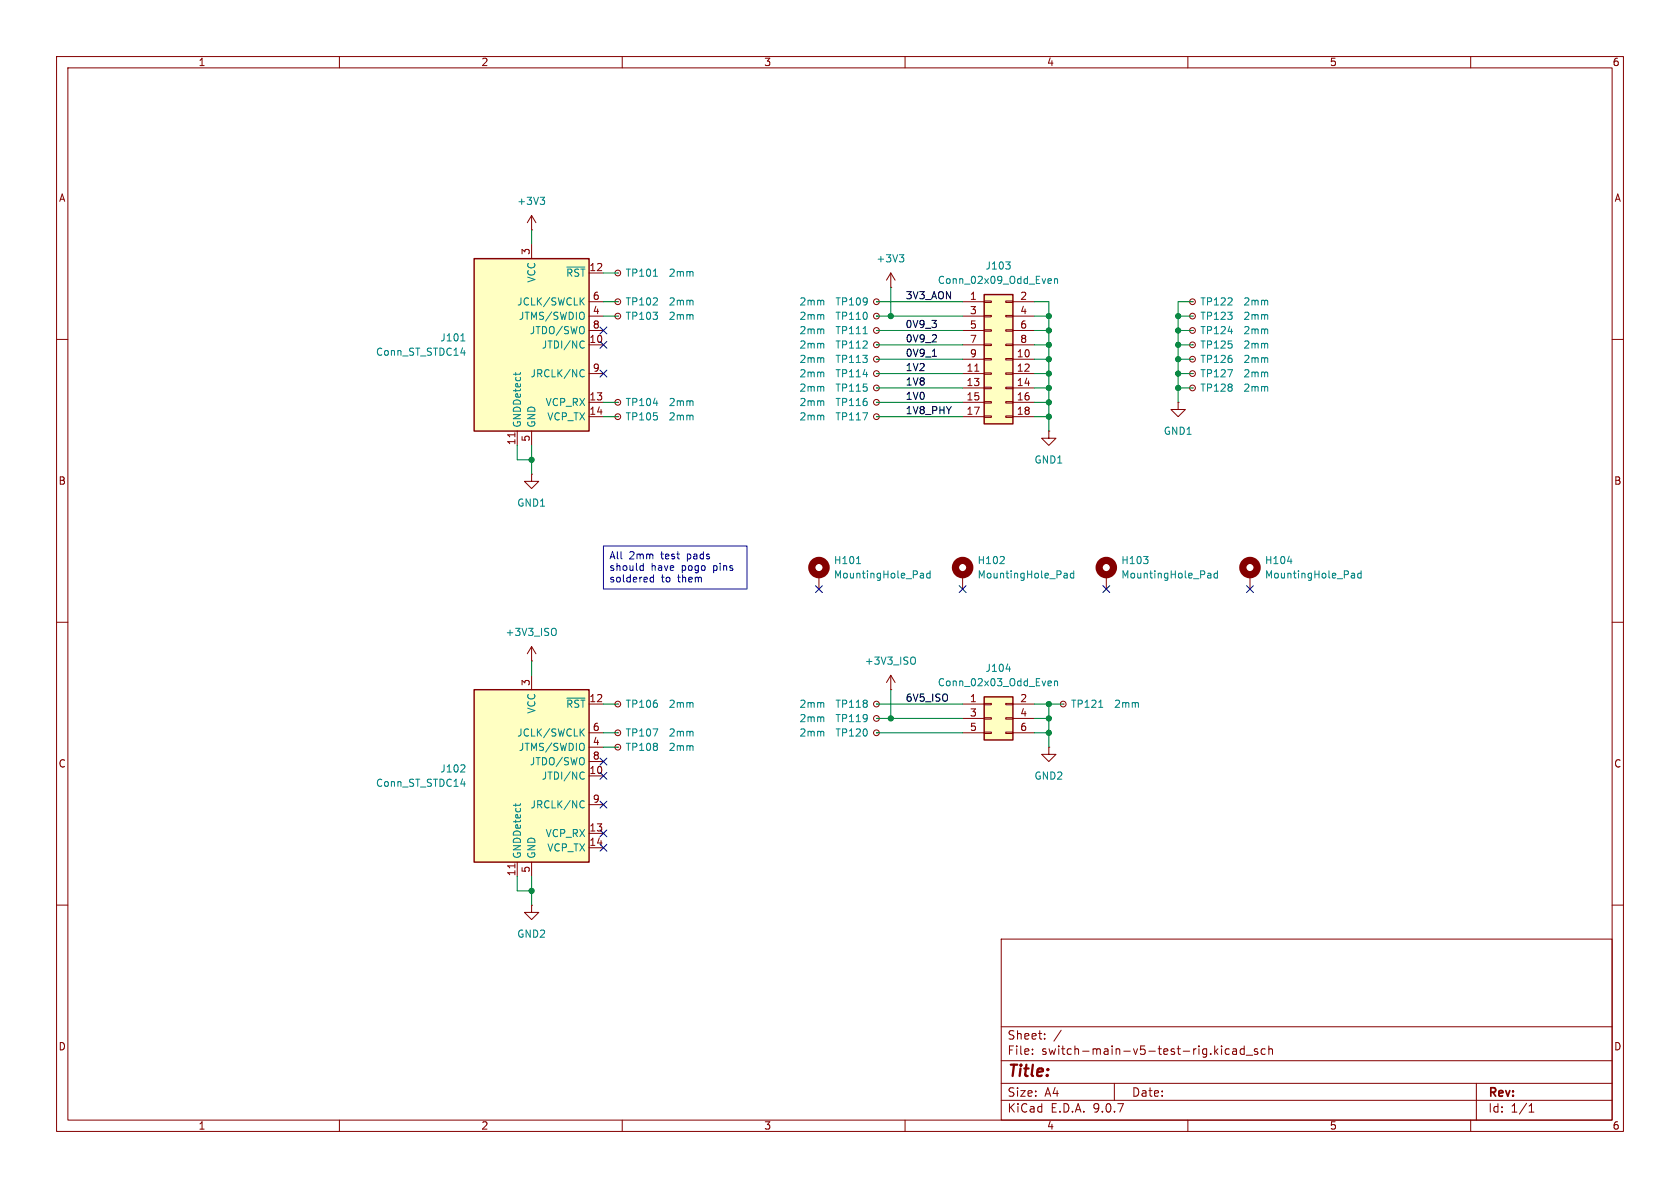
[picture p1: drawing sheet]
<svg xmlns="http://www.w3.org/2000/svg" width="297mm" height="210mm" viewBox="0 0 297 210" stroke-linecap="round" stroke-linejoin="round" font-family="sans-serif">
<path d="M0 0h297v210h-297z" fill="#fff" stroke="#fff" stroke-width=".18"/>
<g fill="none" stroke="#840000" stroke-width=".18">
<path d="M10 10h277v190h-277zM12 12h273v186h-273zM60 10v2M110 10v2M160 10v2M210 10v2M260 10v2M154.9 53.3h.1M154.9 58.4h.1M154.9 55.9h.1M210.8 58.4h.1M10 60h2"/>
<path d="M154.9 61h.1M154.9 63.5h.1M210.8 61h.1M285 60h2M10 110h2M144.8 101.6v2.5M195.6 101.6v2.5M285 110h2M154.9 129.5h.1M10 160h2M177 166h108v32h-108zM285 160h2"/>
<path d="M60 198v2M110 198v2M160 198v2M177 194.5h108M177 191.5h108M177 187.5h108M177 181.5h108M182.5 186.3v.1M182.5 185.5v.1M184.7 183.6v.1M184.7 182.8v.1M187.6 182.1l-1.3 2"/>
<path d="M197 191.5v3M210 198v2M216 184.9v.1M216 185.4v1M217.3 185.5l-.4-.1-.3 .3v.4l.1 .2h.6M218 185.5h.5l.1 .9M218.6 185.8h-.5a.29 .29 0 0 0-.2 .3 .29 .29 0 0 0 .2 .3l.5-.1M220 185.5l-.5-.1-.3 .3v.4l.2 .2h.6M220 184.9v1.5M220.3 186.5h1.2M222.3 185.5l-.3-.1-.3 .2 .1 .2 .5 .2v.3h-.6M223.7 185.5l-.5-.1-.2 .3v.4l.1 .2h.6"/>
<path d="M224.3 185.5l.2-.1 .4 .1 .1 .9M224.3 184.9v1.5M260 198v2M261 191.5v6.5M270.3 196.6h.9M270.3 195.5l.4-.4v1.5"/>
<circle cx="154.9" cy="53.3" r=".51"/>
<circle cx="154.9" cy="58.4" r=".51"/>
<circle cx="154.9" cy="55.9" r=".51"/>
<circle cx="210.8" cy="58.4" r=".51"/>
<circle cx="154.9" cy="61" r=".51"/>
<circle cx="154.9" cy="63.5" r=".51"/>
<circle cx="210.8" cy="61" r=".51"/>
<circle cx="154.9" cy="129.5" r=".51"/>
</g>
<g fill="none" stroke="#840000" stroke-width="1.3">
<circle cx="144.8" cy="100.3" r="1.27"/>
<circle cx="195.6" cy="100.3" r="1.27"/>
</g>
<g fill="none" stroke="#008484" stroke-width=".18">
<path d="M152.6 59h.7M217.1 58.6h.8M151.4 99.6h.7M202.2 98.4h.7l-.4 .5M202.9 99v.5M162.9 101.3l.3 .1 .1 .8M163.3 102.1l-.4 .1M163.3 101.6l-.4 .1M164.4 101.4l-.3-.1-.3 .3 .1 .5h.5M164.4 100.9v1.3M213.7 101.3h.2l.2 .2v.7M214.1 102.1l-.4 .1"/>
<path d="M214.1 101.6l-.4 .1M215.2 101.4l-.3-.1-.3 .3 .1 .5h.5M215.2 100.9v1.3"/>
</g>
<path d="M174 52.1h5.1v22.8h-5.1z" fill="#ffffc2"/>
<path d="M174 52.1h5.1v22.8h-5.1z" fill="none" stroke="#840000" stroke-width=".25"/>
<g fill="none" stroke="#840000" stroke-width=".18">
<path d="M94 38.1l-.8 1.3M94 38.1l.7 1.3M94 38.1v2.5M94 40.6h.1M109.2 55.9h.1M109.2 48.3h.1M109.2 53.3h.1M157.5 50.8h.1M157.5 48.3l-.8 1.2M157.5 48.3l.7 1.2M157.5 48.3v2.5M170.2 53.3h3.8"/>
<path d="M170.2 55.9h3.8M170.2 58.4h3.8M174 53.2h1.3v.3h-1.3zM174 55.8h1.3v.2h-1.3zM174 58.3h1.3v.2h-1.3zM177.8 53.2h1.3v.3h-1.3zM177.8 55.8h1.3v.2h-1.3zM177.8 58.3h1.3v.2h-1.3zM179.1 53.3h3.8M179.1 55.9h3.8M179.1 58.4h3.8M210.8 53.3h.1"/>
<path d="M210.8 55.9h.1M109.2 73.7h.1M154.9 71.1h.1M154.9 66h.1M154.9 68.6h.1M154.9 73.7h.1M170.2 61h3.8M170.2 63.5h3.8M170.2 66h3.8M170.2 68.6h3.8M170.2 71.1h3.8M170.2 73.7h3.8"/>
<path d="M172.3 65.6h.8M174 60.8h1.3v.3h-1.3zM174 63.4h1.3v.2h-1.3zM174 65.9h1.3v.3h-1.3zM174 68.5h1.3v.2h-1.3zM174 71h1.3v.2h-1.3zM174 73.5h1.3v.3h-1.3zM177.8 60.8h1.3v.3h-1.3zM177.8 63.4h1.3v.2h-1.3zM177.8 65.9h1.3v.3h-1.3zM177.8 68.5h1.3v.2h-1.3zM177.8 71h1.3v.2h-1.3z"/>
<path d="M177.8 73.5h1.3v.3h-1.3zM179.1 61h3.8M179.1 63.5h3.8M179.1 66h3.8M179.1 68.6h3.8M179.1 71.1h3.8M179.1 73.7h3.8M185.4 76.2v1.3h1.3l-1.3 1.2-1.3-1.2h1.3M185.4 76.2h.1M208.3 71.1v1.3h1.2l-1.2 1.3-1.3-1.3h1.3M208.3 71.1h.1M210.8 63.5h.1"/>
<path d="M210.8 66h.1M210.8 68.6h.1M94 83.8v1.3h1.2l-1.2 1.3-1.3-1.3h1.3M94 83.8h.1M170.2 101.6v2.5M221 101.6v2.5M109.2 129.5h.1M185.4 132.1v1.3h1.3l-1.3 1.2-1.3-1.2h1.3M185.4 132.1h.1M188 124.5h.1"/>
<circle cx="109.2" cy="53.3" r=".51"/>
<circle cx="109.2" cy="55.9" r=".51"/>
<circle cx="109.2" cy="48.3" r=".51"/>
<circle cx="210.8" cy="55.9" r=".51"/>
<circle cx="210.8" cy="53.3" r=".51"/>
<circle cx="109.2" cy="73.7" r=".51"/>
<circle cx="154.9" cy="73.7" r=".51"/>
<circle cx="154.9" cy="71.1" r=".51"/>
<circle cx="154.9" cy="68.6" r=".51"/>
<circle cx="154.9" cy="66" r=".51"/>
<circle cx="210.8" cy="66" r=".51"/>
<circle cx="210.8" cy="68.6" r=".51"/>
<circle cx="210.8" cy="63.5" r=".51"/>
<circle cx="109.2" cy="129.5" r=".51"/>
<circle cx="188" cy="124.5" r=".51"/>
</g>
<g fill="none" stroke="#008484" stroke-width=".18">
<path d="M95.5 34.9h.8l-.4 .5M96 35.4l.3 .2v.3l-.3 .2M115.5 48.8h.7M159 45h.8l-.4 .5M159.5 45.5l.3 .3v.3l-.3 .2M177.8 46.3h.8l-.4 .5M178.5 46.8l.1 .2-.1 .5M185.5 49.3h.3l.1 .3-.6 .1M185.8 50l-.3 .1M186.4 49.4l.2-.1h.3l.1 .8M186.4 49.3v.8M152.5 73h.9l-.6 1.2"/>
<path d="M152.6 66.2h.8M217 65.3h.9l-.6 1.3M176.8 99.6h.7M177.5 98.5v.4M227.6 99.2h.8M188.3 101.3h.2l.2 .2v.7M188.7 102.1l-.4 .1M188.7 101.6l-.4 .1M189.8 101.4l-.3-.1-.3 .3 .1 .5h.5M189.8 100.9v1.3M239.1 101.3h.2l.2 .2v.7M239.5 102.1l-.4 .1"/>
<path d="M239.5 101.6l-.4 .1M240.6 101.4l-.3-.1-.3 .3 .1 .5h.5M240.6 100.9v1.3M115.4 128.8h.9l-.6 1.3M194.2 125h.8"/>
</g>
<g fill="none" stroke="#840000" stroke-width="1.3">
<circle cx="170.2" cy="100.3" r="1.27"/>
<circle cx="221" cy="100.3" r="1.27"/>
</g>
<path d="M174 123.2h5.1v7.6h-5.1z" fill="#ffffc2"/>
<path d="M174 123.2h5.1v7.6h-5.1z" fill="none" stroke="#840000" stroke-width=".25"/>
<g fill="none" stroke="#840000" stroke-width=".18">
<path d="M94 116.8h.1M94 114.3l-.8 1.3M94 114.3l.7 1.3M94 114.3v2.5M109.2 124.5h.1M109.2 132.1h.1M170.2 124.5h3.8M170.2 127h3.8M170.2 129.5h3.8M174 124.3h1.3v.3h-1.3zM174 126.9h1.3v.2h-1.3zM174 129.4h1.3v.3h-1.3z"/>
<path d="M177.8 124.3h1.3v.3h-1.3zM177.8 126.9h1.3v.2h-1.3zM177.8 129.4h1.3v.3h-1.3zM179.1 124.5h3.8M179.1 127h3.8M179.1 129.5h3.8M94 160v1.3h1.2l-1.2 1.3-1.3-1.3h1.3M94 160h.1"/>
<circle cx="109.2" cy="124.5" r=".51"/>
<circle cx="109.2" cy="132.1" r=".51"/>
</g>
<path d="M98 111.1h.2a.81 .81 0 0 1-.2 1.2M177.9 118.3h.7M185.5 120.4h.3l.1 .3-.6 .1M185.8 121.2h-.3M186.4 120.5l.2-.1h.3l.1 .8M186.4 120.4v.8" fill="none" stroke="#008484" stroke-width=".18"/>
<path d="M83.8 45.7h20.3v30.5h-20.3z" fill="#ffffc2"/>
<path d="M83.8 45.7h20.3v30.5h-20.3z" fill="none" stroke="#840000" stroke-width=".25"/>
<path d="M94 43.2v2.5M104.1 48.3h2.6M104.1 53.3h2.6M104.1 55.9h2.6M104.1 58.4h2.6M91 76.5v.7M91.4 76.2v2.5M94 76.2v2.5M104.1 61h2.6M104.1 66h2.6M104.1 71.1h2.6M104.1 73.7h2.6" fill="none" stroke="#840000" stroke-width=".18"/>
<path d="M100.2 47.2h3.2M102.7 53.2l.6 .7M103.3 52.6l-.7 .8M81.5 60.3h.7M81.5 62.4h.8M91.2 65.9v.4M92 65.9v.2M102.7 65.4l.3-.1 .3 .2M102.9 60.3l.4 .1M103.3 61.4l-.4 .1M103.3 66.5l-.3 .1h-.3" fill="none" stroke="#008484" stroke-width=".18"/>
<path d="M83.8 121.9h20.3v30.5h-20.3z" fill="#ffffc2"/>
<path d="M83.8 121.9h20.3v30.5h-20.3z" fill="none" stroke="#840000" stroke-width=".25"/>
<g fill="none" stroke="#840000" stroke-width=".18">
<path d="M109.2 71.1h.1M94 119.4v2.5M157.5 119.4l-.8 1.3M157.5 119.4l.7 1.3M157.5 119.4v2.5M104.1 124.5h2.6M104.1 129.5h2.6M104.1 132.1h2.6M104.1 134.6h2.6M104.1 137.2h2.6M154.9 127h.1M154.9 124.5h.1"/>
<path d="M157.5 121.9h.1M91 152.7v.7M91.4 152.4v2.5M94 152.4v2.5M104.1 142.2h2.6M104.1 147.3h2.6M104.1 149.9h2.6"/>
<circle cx="109.2" cy="71.1" r=".51"/>
<circle cx="154.9" cy="124.5" r=".51"/>
<circle cx="154.9" cy="127" r=".51"/>
</g>
<g fill="none" stroke="#008484" stroke-width=".18">
<path d="M115.5 71.3h.8M161.5 116.1l.2 .1a.81 .81 0 0 1-.2 1.2M81.5 138.6h.8M82.1 135.3l.1 .1-.1 .3-.7 .8h.8M100.2 123.4h3.2M102.7 129.4l.6 .7M102.9 136.5l.4 .1M103.3 128.8l-.7 .8M103.3 137.6l-.4 .1M91.2 142.1v.4M92 142.1v.2M102.7 141.6l.3-.1 .3 .2"/>
<path d="M103.3 142.7l-.3 .1h-.3"/>
</g>
<path d="M164.8 63h.8" fill="none" stroke="#000" stroke-width=".18"/>
<g fill="none" stroke="#008400" stroke-width=".18">
<path d="M94 40.6v2.6M106.7 55.9h2.5M106.7 53.3h2.5M106.7 48.3h2.5M154.9 55.9h15.3M154.9 58.4h15.3M154.9 53.3h15.3M157.5 50.8v5.1M182.9 53.3h2.5v22.9M182.9 55.9h2.5M182.9 58.4h2.5M208.3 55.9h2.5"/>
<path d="M208.3 58.4h2.5M210.8 53.3h-2.5v17.8M91.4 78.7v2.6h2.6M94 78.7v5.1M106.7 73.7h2.5M106.7 71.1h2.5M154.9 63.5h15.3M154.9 61h15.3M154.9 68.6h15.3M154.9 66h15.3M154.9 73.7h15.3M154.9 71.1h15.3"/>
<path d="M182.9 63.5h2.5M182.9 61h2.5M182.9 68.6h2.5M182.9 66h2.5M182.9 73.7h2.5M182.9 71.1h2.5M208.3 63.5h2.5M208.3 61h2.5M208.3 68.6h2.5M208.3 66h2.5M94 116.8v2.6M106.7 124.5h2.5"/>
<path d="M106.7 129.5h2.5M106.7 132.1h2.5M154.9 124.5h15.3M154.9 129.5h15.3M154.9 127h15.3M157.5 121.9v5.1M182.9 124.5h5.1M182.9 129.5h2.5M182.9 127h2.5M185.4 124.5v7.6M91.4 154.9v2.6h2.6M94 154.9v5.1"/>
</g>
<g fill="none" stroke="#000084" stroke-width=".18">
<path d="M106.1 57.8l1.2 1.2M107.3 57.8l-1.2 1.2M106.1 65.4l1.2 1.2M106.1 60.4l1.2 1.2M107.3 65.4l-1.2 1.2M107.3 60.4l-1.2 1.2M144.2 103.5l1.2 1.2M145.4 103.5l-1.2 1.2M169.6 103.5l1.2 1.2M170.8 103.5l-1.2 1.2M195 103.5l1.2 1.2M196.2 103.5l-1.2 1.2"/>
<path d="M220.4 103.5l1.2 1.2M221.6 103.5l-1.2 1.2M106.1 136.6l1.2 1.2M106.1 134l1.2 1.2M107.3 136.6l-1.2 1.2M107.3 134l-1.2 1.2M106.1 146.7l1.2 1.2M106.1 149.3l1.2 1.2M106.1 141.6l1.2 1.2M107.3 146.7l-1.2 1.2M107.3 149.3l-1.2 1.2M107.3 141.6l-1.2 1.2"/>
</g>
<path d="M106.7 96.5h25.4v7.6h-25.4zM113.4 100l.3 .1M113.7 99.6v1.2M113.7 100.8h-.3M114.9 102.6l.3 .3 .3-.1M115.5 101.6v1.3M115.5 102.1l-.3-.1-.3 .3" fill="none" stroke="#0000c2" stroke-width=".18"/>
<g fill="#008400" stroke="#008400" stroke-width=".18">
<circle cx="185.4" cy="66" r=".46"/>
<circle cx="185.4" cy="63.5" r=".46"/>
<circle cx="185.4" cy="58.4" r=".46"/>
<circle cx="185.4" cy="61" r=".46"/>
<circle cx="185.4" cy="73.7" r=".46"/>
<circle cx="185.4" cy="55.9" r=".46"/>
<circle cx="185.4" cy="68.6" r=".46"/>
<circle cx="185.4" cy="71.1" r=".46"/>
<circle cx="157.5" cy="55.9" r=".46"/>
<circle cx="208.3" cy="58.4" r=".46"/>
<circle cx="208.3" cy="55.9" r=".46"/>
<circle cx="208.3" cy="61" r=".46"/>
<circle cx="208.3" cy="63.5" r=".46"/>
<circle cx="208.3" cy="68.6" r=".46"/>
<circle cx="208.3" cy="66" r=".46"/>
<circle cx="185.4" cy="124.5" r=".46"/>
<circle cx="185.4" cy="129.5" r=".46"/>
<circle cx="185.4" cy="127" r=".46"/>
<circle cx="94" cy="157.5" r=".46"/>
<circle cx="157.5" cy="127" r=".46"/>
<circle cx="94" cy="81.3" r=".46"/>
</g>
<text font-size="2.8" fill="#840000" x="178" y="190.9">Title:</text>
<g font-size="2.1" fill="#840000">
<text x="178" y="184">Sheet:</text>
<text x="178" y="186.7">File:</text>
<text x="184.1" y="186.7">switch-main-v5-test-rig.kicad_sch</text>
<text x="178" y="196.9">KiCad</text>
<text x="178" y="194.1">Size:</text>
<text x="184.7" y="194.1">A4</text>
<text x="185.7" y="196.9">E.D.A.</text>
<text x="193.3" y="196.9">9.0.7</text>
<text x="200" y="194.1">Date:</text>
<text x="263" y="194.3">Rev:</text>
<text x="263" y="196.9">Id:</text>
<text x="267.1" y="196.9">1/1</text>
</g>
<g font-size="1.8" fill="#840000">
<text x="35" y="11.9">1</text>
<text x="85" y="11.9">2</text>
<text x="135" y="11.9">3</text>
<text x="185" y="11.9">4</text>
<text x="235" y="11.9">5</text>
<text x="285" y="11.9">6</text>
<text x="10.3" y="35.9">A</text>
<text x="285.3" y="35.9">A</text>
<text x="93.7" y="45.2" transform="rotate(-90 93.7 45.2)">3</text>
<text x="104.1" y="48">12</text>
<text x="104.7" y="53.1">6</text>
<text x="171.4" y="53.1">1</text>
<text x="180.3" y="53.1">2</text>
<text x="104.7" y="55.6">4</text>
<text x="104.7" y="58.2">8</text>
<text x="171.4" y="55.6">3</text>
<text x="171.4" y="58.2">5</text>
<text x="180.3" y="55.6">4</text>
<text x="180.3" y="58.2">6</text>
<text x="104.1" y="60.7">10</text>
<text x="104.7" y="65.8">9</text>
<text x="170.8" y="65.8">11</text>
<text x="171.4" y="60.7">7</text>
<text x="171.4" y="63.2">9</text>
<text x="179.7" y="63.2">10</text>
<text x="179.7" y="65.8">12</text>
<text x="180.3" y="60.7">8</text>
<text x="104.1" y="70.9">13</text>
<text x="170.8" y="68.3">13</text>
<text x="170.8" y="70.9">15</text>
<text x="179.7" y="68.3">14</text>
<text x="179.7" y="70.9">16</text>
<text x="104.1" y="73.4">14</text>
<text x="170.8" y="73.4">17</text>
<text x="179.7" y="73.4">18</text>
<text x="91.2" y="78.8" transform="rotate(-90 91.2 78.8)">11</text>
<text x="93.7" y="78.2" transform="rotate(-90 93.7 78.2)">5</text>
<text x="10.3" y="85.9">B</text>
<text x="285.3" y="85.9">B</text>
<text x="93.7" y="121.4" transform="rotate(-90 93.7 121.4)">3</text>
<text x="104.1" y="124.2">12</text>
<text x="171.4" y="124.2">1</text>
<text x="180.3" y="124.2">2</text>
<text x="104.7" y="129.3">6</text>
<text x="104.7" y="131.8">4</text>
<text x="171.4" y="126.7">3</text>
<text x="171.4" y="129.3">5</text>
<text x="180.3" y="126.7">4</text>
<text x="180.3" y="129.3">6</text>
<text x="10.3" y="135.9">C</text>
<text x="104.1" y="136.9">10</text>
<text x="104.7" y="134.4">8</text>
<text x="285.3" y="135.9">C</text>
<text x="104.7" y="142">9</text>
<text x="104.1" y="147.1">13</text>
<text x="104.1" y="149.6">14</text>
<text x="91.2" y="155" transform="rotate(-90 91.2 155)">11</text>
<text x="93.7" y="154.4" transform="rotate(-90 93.7 154.4)">5</text>
<text x="10.3" y="185.9">D</text>
<text x="285.3" y="185.9">D</text>
<text x="35" y="199.9">1</text>
<text x="85" y="199.9">2</text>
<text x="135" y="199.9">3</text>
<text x="185" y="199.9">4</text>
<text x="235" y="199.9">5</text>
<text x="285" y="199.9">6</text>
</g>
<g font-size="1.8" fill="#008484">
<text x="91.3" y="36.4">+3V3</text>
<text x="154.8" y="46.6">+3V3</text>
<text x="174.1" y="47.9">J103</text>
<text x="94.8" y="50.1" transform="rotate(-90 94.8 50.1)">VCC</text>
<text x="100" y="49.1">~{RST}</text>
<text x="110.5" y="49.1">TP101</text>
<text x="118.1" y="49.1">2mm</text>
<text x="165.7" y="50.4">Conn_02x09_Odd_Even</text>
<text x="91.3" y="54.2">JCLK/SWCLK</text>
<text x="91.6" y="56.7">JTMS/SWDIO</text>
<text x="93.6" y="59.3">JTDO/SWO</text>
<text x="110.5" y="56.7">TP103</text>
<text x="110.5" y="54.2">TP102</text>
<text x="118.1" y="56.7">2mm</text>
<text x="118.1" y="54.2">2mm</text>
<text x="141.2" y="54.2">2mm</text>
<text x="141.2" y="59.3">2mm</text>
<text x="141.2" y="56.7">2mm</text>
<text x="147.6" y="54.2">TP109</text>
<text x="147.6" y="59.3">TP111</text>
<text x="147.6" y="56.7">TP110</text>
<text x="212.1" y="59.3">TP124</text>
<text x="212.1" y="54.2">TP122</text>
<text x="212.1" y="56.7">TP123</text>
<text x="219.7" y="59.3">2mm</text>
<text x="219.7" y="54.2">2mm</text>
<text x="219.7" y="56.7">2mm</text>
<text x="66.4" y="63.1">Conn_ST_STDC14</text>
<text x="77.7" y="60.6">J101</text>
<text x="95.7" y="61.8">JTDI/NC</text>
<text x="141.2" y="61.8">2mm</text>
<text x="141.2" y="64.4">2mm</text>
<text x="147.6" y="61.8">TP112</text>
<text x="147.6" y="64.4">TP113</text>
<text x="212.1" y="61.8">TP125</text>
<text x="212.1" y="64.4">TP126</text>
<text x="219.7" y="61.8">2mm</text>
<text x="219.7" y="64.4">2mm</text>
<text x="93.7" y="66.9">JRCLK/NC</text>
<text x="96.4" y="72">VCP_RX</text>
<text x="110.5" y="72">TP104</text>
<text x="118.1" y="72">2mm</text>
<text x="141.2" y="72">2mm</text>
<text x="141.2" y="66.9">2mm</text>
<text x="141.2" y="69.4">2mm</text>
<text x="147.6" y="72">TP116</text>
<text x="147.6" y="66.9">TP114</text>
<text x="147.6" y="69.4">TP115</text>
<text x="212.1" y="66.9">TP127</text>
<text x="212.1" y="69.4">TP128</text>
<text x="219.7" y="66.9">2mm</text>
<text x="219.7" y="69.4">2mm</text>
<text x="92.3" y="75.7" transform="rotate(-90 92.3 75.7)">GNDDetect</text>
<text x="94.8" y="75.7" transform="rotate(-90 94.8 75.7)">GND</text>
<text x="96.7" y="74.5">VCP_TX</text>
<text x="110.5" y="74.5">TP105</text>
<text x="118.1" y="74.5">2mm</text>
<text x="141.2" y="74.5">2mm</text>
<text x="147.6" y="74.5">TP117</text>
<text x="205.6" y="77.1">GND1</text>
<text x="182.8" y="82.1">GND1</text>
<text x="91.3" y="89.8">GND1</text>
<text x="147.3" y="99.9">H101</text>
<text x="172.7" y="99.9">H102</text>
<text x="198.1" y="99.9">H103</text>
<text x="223.5" y="99.9">H104</text>
<text x="147.3" y="102.5">MountingHole_Pad</text>
<text x="172.7" y="102.5">MountingHole_Pad</text>
<text x="198.1" y="102.5">MountingHole_Pad</text>
<text x="223.5" y="102.5">MountingHole_Pad</text>
<text x="89.3" y="112.6">+3V3_ISO</text>
<text x="152.8" y="117.7">+3V3_ISO</text>
<text x="174.1" y="119">J104</text>
<text x="100" y="125.3">~{RST}</text>
<text x="110.5" y="125.3">TP106</text>
<text x="118.1" y="125.3">2mm</text>
<text x="141.2" y="125.3">2mm</text>
<text x="147.6" y="125.3">TP118</text>
<text x="165.7" y="121.5">Conn_02x03_Odd_Even</text>
<text x="189.2" y="125.3">TP121</text>
<text x="196.9" y="125.3">2mm</text>
<text x="91.3" y="130.4">JCLK/SWCLK</text>
<text x="94.8" y="126.3" transform="rotate(-90 94.8 126.3)">VCC</text>
<text x="110.5" y="130.4">TP107</text>
<text x="118.1" y="130.4">2mm</text>
<text x="141.2" y="130.4">2mm</text>
<text x="141.2" y="127.9">2mm</text>
<text x="147.6" y="130.4">TP120</text>
<text x="147.6" y="127.9">TP119</text>
<text x="77.7" y="136.8">J102</text>
<text x="91.6" y="132.9">JTMS/SWDIO</text>
<text x="93.6" y="135.5">JTDO/SWO</text>
<text x="110.5" y="132.9">TP108</text>
<text x="118.1" y="132.9">2mm</text>
<text x="66.4" y="139.3">Conn_ST_STDC14</text>
<text x="93.7" y="143.1">JRCLK/NC</text>
<text x="95.7" y="138">JTDI/NC</text>
<text x="182.8" y="138">GND2</text>
<text x="96.4" y="148.2">VCP_RX</text>
<text x="92.3" y="151.9" transform="rotate(-90 92.3 151.9)">GNDDetect</text>
<text x="94.8" y="151.9" transform="rotate(-90 94.8 151.9)">GND</text>
<text x="96.7" y="150.7">VCP_TX</text>
<text x="91.3" y="166">GND2</text>
</g>
<g font-size="1.8">
<text x="160" y="53">3V3_AON</text>
<text x="160" y="58.1">0V9_3</text>
<text x="160" y="60.6">0V9_2</text>
<text x="160" y="63.2">0V9_1</text>
<text x="160" y="65.7">1V2</text>
<text x="160" y="68.2">1V8</text>
<text x="160" y="70.8">1V0</text>
<text x="160" y="73.3">1V8_PHY</text>
<text x="160" y="124.1">6V5_ISO</text>
</g>
<g font-size="1.8" fill="#0000c2">
<text x="107.6" y="99.2">All</text>
<text x="107.6" y="101.2">should</text>
<text x="111.2" y="99.2">2mm</text>
<text x="115.1" y="101.2">have</text>
<text x="117" y="99.2">test</text>
<text x="120.6" y="101.2">pogo</text>
<text x="121.7" y="99.2">pads</text>
<text x="126.4" y="101.2">pins</text>
<text x="107.6" y="103.3">soldered</text>
<text x="116.9" y="103.3">to</text>
<text x="120" y="103.3">them</text>
</g>
</svg>
